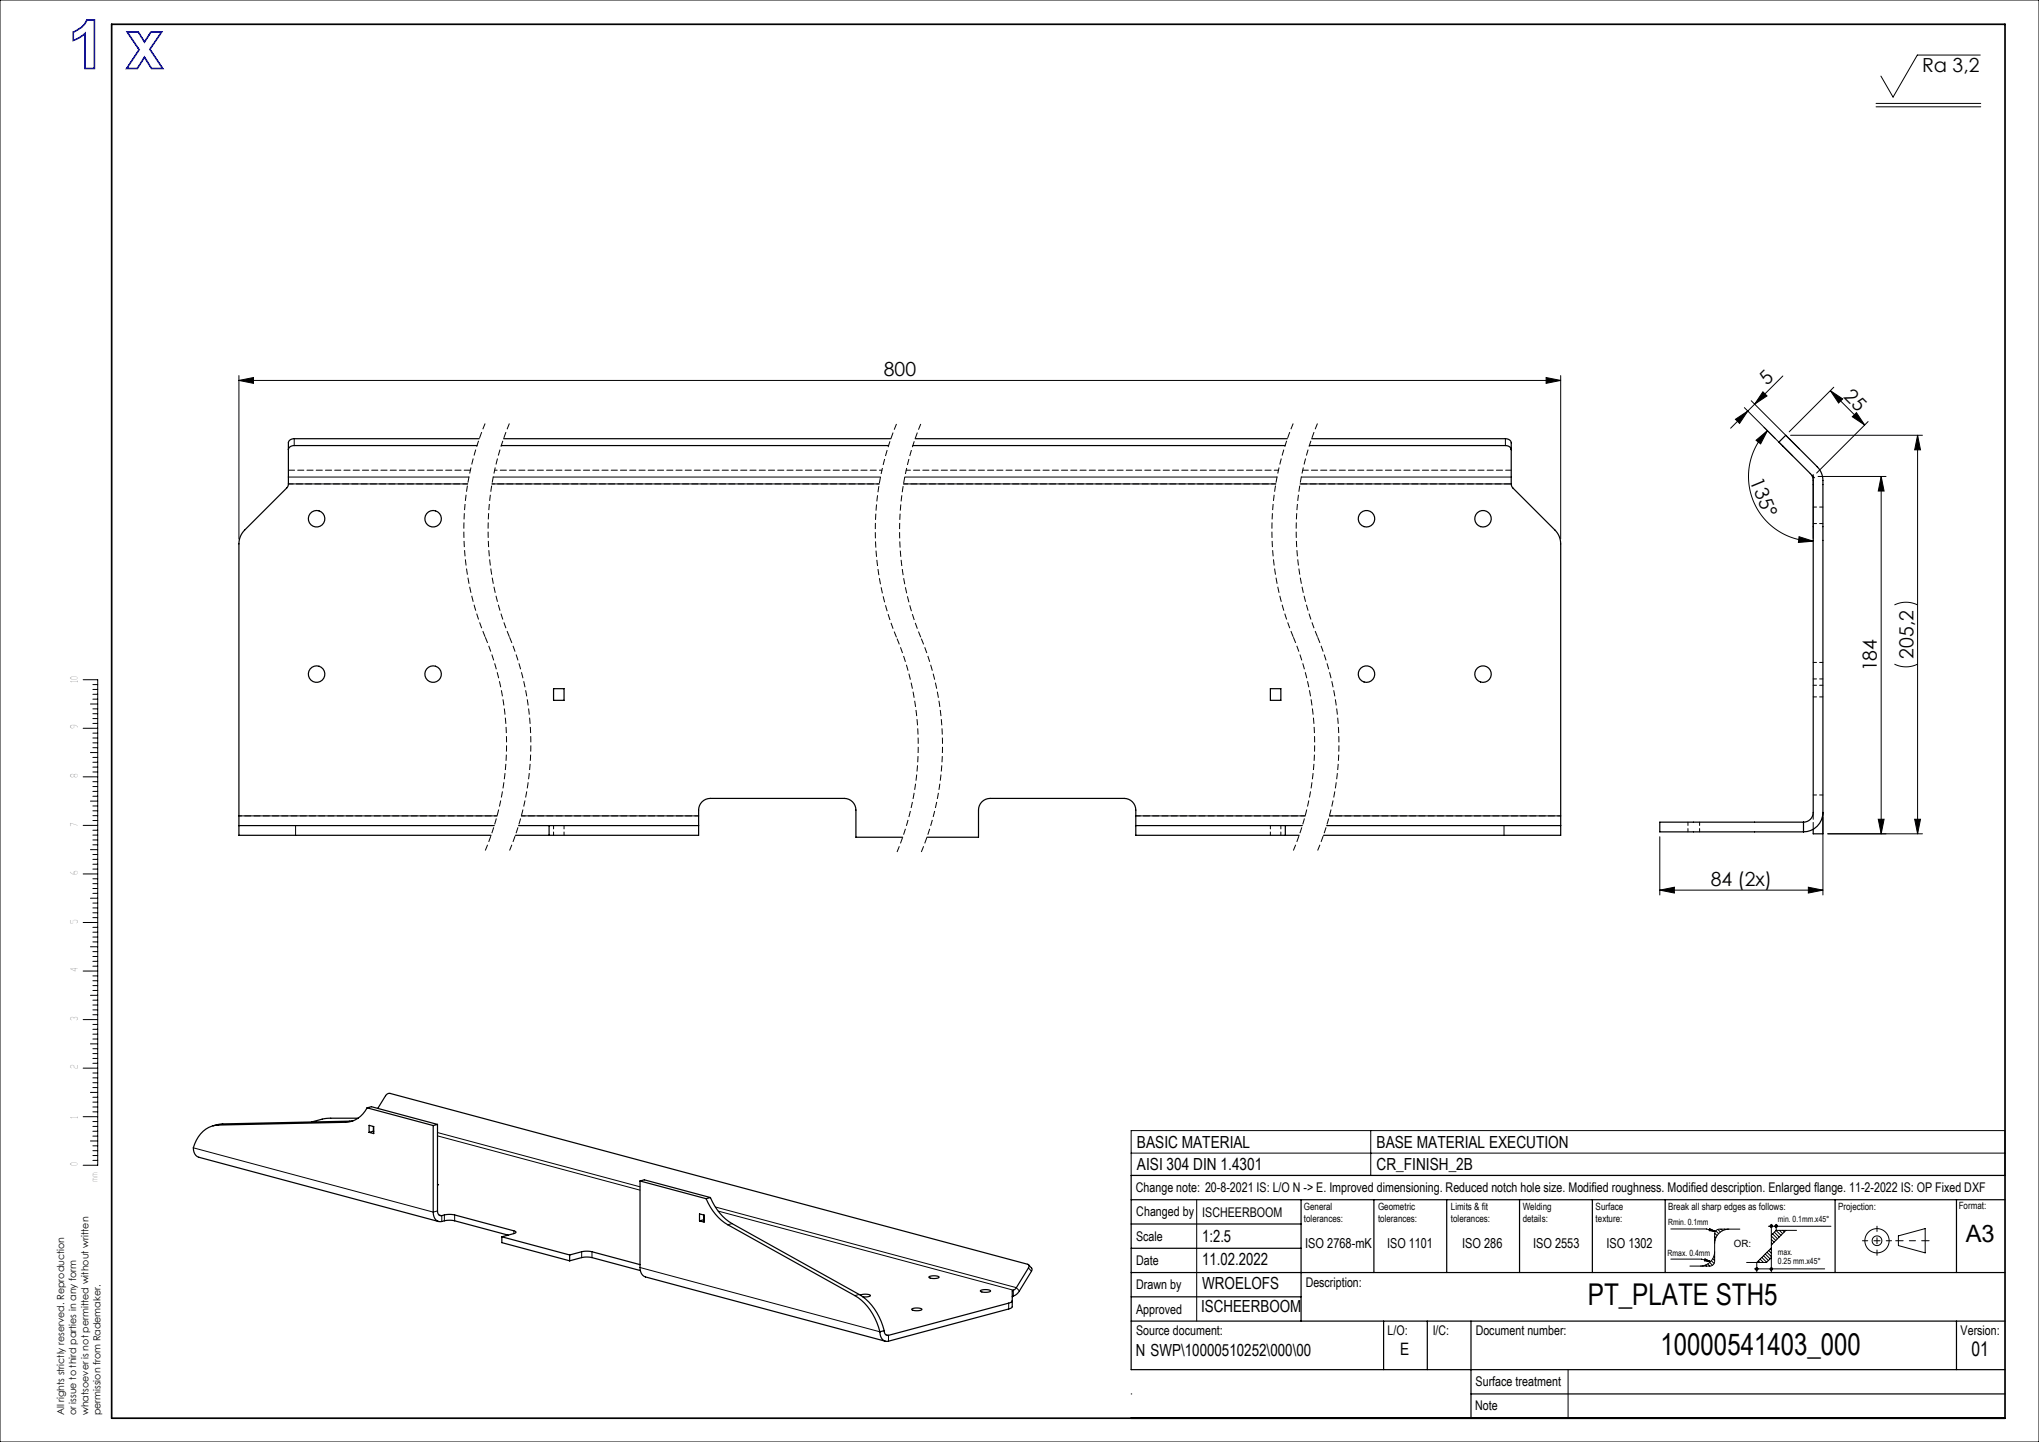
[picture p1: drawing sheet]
<svg xmlns="http://www.w3.org/2000/svg" width="420mm" height="297mm" viewBox="0 0 420 297" stroke-linecap="round" stroke-linejoin="round" font-family="sans-serif">
<g fill="none" stroke="#000" stroke-width=".21">
<path d="M0 0h420v297h-420zM407.9 11.3h-13l-5 8.7-2.5-4.3M386.4 21.3h21.6M386.4 22h21.6M49.2 78.4l3-.6v1.2zM49.2 77.4v33.6M49.2 78.4h272.3M318.5 77.8l3 .6-3 .6zM321.5 77.4v33.6M367.2 77.4l-10.7 10.8M377.7 79.8l-9.2 9.1M59.4 98.3h37.2"/>
<path d="M59.4 99.7h36.9M60.6 90.4v1.4M101.3 99.7h79.8M101.6 98.3h79.8M186.1 99.7h76.7M186.4 98.3h76.6M267.8 99.7h43.5M268 98.3h43.3M310.1 90.4v1.4M357.5 86.4l2.5-1.7-1.7 2.5zM359.3 84l9.9 9.9M360.7 82.5l10 10"/>
<path d="M361.7 90.7l2.4-2-1.4 2.7zM363.1 80.7l.9 .8-2.6 1.7zM364.1 88.7a13.3 13.3 0 0 0-2.9 14.5 13.3 13.3 0 0 0 12.3 8.3M368.8 89.7h27.2M373.2 97.8l.6 .6M373.5 97.7v13.2M374.5 98.1h14M377 80.5l2.6 1.7-.9 .8zM377 80.5l7.1 7M381.5 85.8l.9-.8 1.7 2.5zM384.8 86.8l-10.6 10.6M387.5 98.1v73.6"/>
<path d="M387.5 98.1l.6 3h-1.2zM395 89.7l.6 3h-1.2zM395 89.7v82M370.6 110.5l2.9 1-3.1 .2zM17.1 140h3v100h-3M390.2 136.8a5.3 5.3 0 0 0 4.8 0M390.2 124.6a5.3 5.3 0 0 1 4.8 0M17.1 160h3M17.1 150h3M18.6 155h1.5M18.6 145h1.5M19.1 154h1"/>
<path d="M19.1 153h1M19.1 152h1M19.1 151h1M19.1 156h1M19.1 157h1M19.1 158h1M19.1 159h1M19.1 144h1M19.1 143h1M19.1 142h1M19.1 141h1M19.1 146h1"/>
<path d="M19.1 147h1M19.1 148h1M19.1 149h1M17.1 170h3M18.6 175h1.5M18.6 165h1.5M19.1 174h1M19.1 173h1M19.1 172h1M19.1 171h1M19.1 176h1M19.1 177h1"/>
<path d="M19.1 178h1M19.1 179h1M19.1 164h1M19.1 163h1M19.1 162h1M19.1 161h1M19.1 166h1M19.1 167h1M19.1 168h1M19.1 169h1M49.2 168h53.2M60.9 170v2"/>
<path d="M107.4 168h36.5M234 168h34.8M273.8 168h47.7M309.8 170v2M341.9 172.3v12M375.5 168.3v16M386.9 168.7h1.2l-.6 3zM394.4 168.7h1.2l-.6 3zM396 171.7h-19.5M17.1 190h3M17.1 180h3M18.6 195h1.5"/>
<path d="M18.6 185h1.5M19.1 194h1M19.1 193h1M19.1 192h1M19.1 191h1M19.1 196h1M19.1 197h1M19.1 198h1M19.1 199h1M19.1 184h1M19.1 183h1M19.1 182h1"/>
<path d="M19.1 181h1M19.1 186h1M19.1 187h1M19.1 188h1M19.1 189h1M341.9 183.3l3-.6v1.2zM341.9 183.3h33.6M372.5 182.7l3 .6-3 .6zM17.1 210h3M17.1 200h3M18.6 215h1.5M18.6 205h1.5"/>
<path d="M19.1 214h1M19.1 213h1M19.1 212h1M19.1 211h1M19.1 216h1M19.1 217h1M19.1 218h1M19.1 219h1M19.1 204h1M19.1 203h1M19.1 202h1M19.1 201h1"/>
<path d="M19.1 206h1M19.1 207h1M19.1 208h1M19.1 209h1M17.1 230h3M17.1 220h3M18.6 235h1.5M18.6 225h1.5M19.1 234h1M19.1 233h1M19.1 232h1M19.1 231h1"/>
<path d="M19.1 236h1M19.1 237h1M19.1 238h1M19.1 239h1M19.1 224h1M19.1 223h1M19.1 222h1M19.1 221h1M19.1 226h1M19.1 227h1M19.1 228h1M19.1 229h1"/>
<path d="M39.8 236.4l49.4 13.2 .9-.2M45.9 231.5l-.9 .2M72 230.9l-.8 .3M90.1 233.9l41.7 11.2M90.1 233.3l41.7 11.1M233 232.9h180v9.2h-180zM233 237.5h180M282.4 232.9v9.2M90.4 250.2l.6 .2v1.2M91.5 250.2v1.2M93.7 250.2v1.2M105.8 253.5v.6"/>
<path d="M119.8 257.8v1.2M121.9 257.8v1.2M147.3 248.6l62.1 16.6 .6 .7M147.9 249.4l60.8 16.3v1.2M150.8 252l-.9 .3M246.5 247.1v25M344.2 253.1h7.3l1.8 .5M344.2 259.3h6.3l1.8 .5M351.2 259.3l1.1 .5-1.2-.1zM351.8 259.7l-.6-.1 .1-.2 1 .4M352.2 253.1l1.1 .5-1.2-.1zM352.5 259.7l.6 .5"/>
<path d="M352.7 253.5l-.5-.1v-.2l1.1 .4M352.8 259.2l.4 .4M353 258.7l.2 .2M353.2 258.2h.1M353.2 257.8a3 3 0 0 1-3 3M353.2 255.4l.1 .1M353.2 254.7l.2 .2M353.2 255.4h.1M353.2 254l.5 .5M353.4 253.5l.6 .6M353.8 253.2l.6 .6M354.5 253.2l.3 .3"/>
<path d="M355.2 253.2l.1 .1M355.9 253.2h.1M356.2 253.2a3 3 0 0 0-3 3M358.4 253.2h-4.2a1 1 0 0 0-1 1v5.6a1 1 0 0 1-1 1M362.2 259.7l.3 .3M362.6 259.3l.6 .7M362.9 259l1 1M363.3 258.6l1 1M363.6 258.3l1 1M364 257.9l.9 .9M364.3 252.6h12.8M364.3 257.6l.6 .5"/>
<path d="M364.7 257.2l.2 .2M364.8 252.3l-.2 .2M364.9 252.2v9.8M364.9 259l-1 1h-4.1M364.9 257l-3 3v2M364.9 254.6l.9 .9M364.9 255.3l.5 .6M364.9 256l.2 .2M365 252.3l-.4 .3M365 252.4l-.3 .3M365.1 252.4l-.3 .4M365.1 252.6l-.2 .2"/>
<path d="M365.1 254.1l1 1M365.5 253.8l1 1M365.8 252.3l-.2 .2M365.8 253.4l1 1M365.9 253.4h4.2M365.9 253.4l-1 1M365.9 252.2v1.2M366 252.3l-.4 .3M366 252.3l-.3 .4M366.1 252.4l-.3 .4M366.1 252.6l-.2 .2M366.5 253.4l.7 .7"/>
<path d="M367.2 253.4l.3 .3M367.9 253.4l-3 3M391 254.5l5.6-1.5v5l-5.6-1.5zM131.8 261.1l49.4 13.2M177 266.6l-.9 .3M182.4 274.9l.6 .1v1.2M207.8 268.4v1.2M211.8 261.1l.7 .7M348.1 260.8h4.1M350.7 260.7l.1 .1M351.3 260.6l.2 .2M351.8 260.3l.4 .5"/>
<path d="M352.2 260l.5 .6M361.4 261.3h14.4M361.7 261.2h.1M361.9 261.1l-.3 .3M362 261.2l-.3 .3M362.1 261.2l-.4 .4M362.1 261.4l-.3 .2M364.9 261.1l-.3 .3M365 261.2l-.3 .3M365.1 261.2l-.4 .4M365.1 261.3l-.3 .3M233 287.1h.1"/>
<path d="M323 282.1v10"/>
<circle cx="364.9" cy="252.5" r=".25"/>
<circle cx="365.9" cy="252.5" r=".25"/>
<circle cx="386.6" cy="255.5" r="2.5"/>
<circle cx="386.6" cy="255.5" r="1"/>
<circle cx="361.9" cy="261.4" r=".25"/>
<circle cx="364.9" cy="261.4" r=".25"/>
</g>
<path d="M383.6 255.5h6M386.6 258.5v-6" fill="none" stroke="#000" stroke-width=".21" stroke-dasharray="15.2 1.3 1.3 1.3" stroke-dashoffset="14.1"/>
<path d="M390.5 255.5h6.9" fill="none" stroke="#000" stroke-width=".21" stroke-dasharray="15.2 1.3 1.3 1.3" stroke-dashoffset="13.7"/>
<g fill="none" stroke="#000" stroke-width=".25">
<path d="M98.3 91.8h-37.7a1.07 1.07 0 0 0-1.2 .8M98.7 90.4h-38.1a1.07 1.07 0 0 0-1.2 .8v7.1a2.99 2.99 0 0 1-.3 2.2l-8.7 8.7a4 4 0 0 0-1.2 2.8v58M103.3 91.8h79.7M103.7 90.4h79.8M188 91.8h76.7M188.5 90.4h76.7M269.7 91.8h40.4a1.07 1.07 0 0 1 1.2 .8M270.2 90.4h39.9a1.07 1.07 0 0 1 1.2 .8v7.1a2.99 2.99 0 0 0 .3 2.2l8.7 8.7a4 4 0 0 1 1.2 2.8v58M114 141.8h2.2v2.4h-2.2zM261.7 141.8h2.1v2.4h-2.1zM49.2 170v2h52M49.2 170h52.6"/>
<path d="M106.2 172h6.9M106.8 170h6.3M113.1 170h30.8M113.1 170v2M143.9 170v-2a2.89 2.89 0 0 1 1.5-3.4l.9-.2h27.6a2.4 2.4 0 0 1 2.4 2.4v5.6h9.6M143.9 170v2h-30.8M234 170v-2a2.89 2.89 0 0 0-1.5-3.4l-.9-.2h-27.6a2.4 2.4 0 0 0-2.4 2.4v5.6h-10.7M234 170v2h30.8M234 170h30.8M264.8 172h2.8M264.8 170h3.5M264.8 170v2"/>
<path d="M273.3 170h48.2M321.5 170v2h-48.9M371.5 169.3a2 2 0 0 0 2-2v-67.5a3.1 3.1 0 0 0-.6-2.2l-6.5-6.5 1.4-1.4 6.5 6.4a5 5 0 0 1 1.2 3.7v71.9h-2v-.9M371.5 169.3h-29.6v2h29.6M371.5 169.3v2M375.5 167.3a4 4 0 0 1-4 4M72.7 230.9l-26.8 .6-2 .4M73.8 230.3h-6.4l-3.2 .8M75.6 228.2a5.2 5.2 0 0 1-4.4 3l-26.2 .5a5.6 5.6 0 0 0-5.1 5.2 1.63 1.63 0 0 0 1 1.5l49.5 13.2M75.6 228.2l13.6 3.6M75.6 228.2l.9-.3 13.6 3.7M76 231.8l1 .2v1.5l-1-.3z"/>
<path d="M76.9 233l-.9 .2M76.9 233h.1M76.9 232v1M77.8 228.3l1.7-2.7 .5-.4h.3l131.4 35.2a.46 .46 0 0 1 .1 .7l-2.5 4.2-.8 .6v3.2l-.3 .3-25.2 6.8a1.6 1.6 0 0 1-1.8-1.9M89.2 231.8v17.8a1.66 1.66 0 0 0 .7 1.8 1.66 1.66 0 0 0 1.9 0h1.9l11 3M90.1 231.6v17.8a.8 .8 0 0 0 .9 1l1.3-.3 1.4 .1 12.1 3.3 .5 .3-.5 .3-2.4 .6M90.1 231.6l-.9 .2M90.1 243.9l.2 .1-.2 .1M103.4 254.7l13.9 3.8M103.4 254.7v1.2l13.9 3.8M117.3 258.5l2.7-.7 1.4-.1 10.4 2.8M117.3 259.7l2.7-.7 1.4-.1 10.5 2.8"/>
<path d="M117.3 258.5v1.2M131.8 243.2l.1 18.3a1.63 1.63 0 0 0 1.1 1.5l49.4 13.2M131.8 243.2l13.6 3.7M131.8 243.2l.9-.2 13.6 3.7M144.1 250l.9 .3v1.4l-.9-.2zM145 251.2l-.9 .3M145 251.2h.1M145 250.3v.9M145.4 246.9a11 11 0 0 0 4.5 5.4l26.2 14.6a11.9 11.9 0 0 1 5.1 7.4M146.3 246.7a11 11 0 0 0 4.5 5.3l26.2 14.6a11.9 11.9 0 0 1 5.1 7.5M146.3 246.7l-.9 .2M233 257.1h35"/>
<path d="M233 252.1h35M233 247.1h180M268 247.1v25M283 247.1v15M298 247.1v15M313 247.1v15M328 247.1v15M343 247.1v15M378 247.1v15M403 247.1v15M413 242.1h-180v40h180M177.2 266.8a2.38 2.38 0 0 1 2.1 0 1.98 1.98 0 0 1-1.6 .3"/>
<path d="M182.1 274.1l-.9 .2M187.8 269.6a2.26 2.26 0 0 1 2.1 .1 1.98 1.98 0 0 1-2.1-.1zM191.3 263a2.25 2.25 0 0 1 2.1 0 1.98 1.98 0 0 1-2.1 0zM201.9 265.9a2.26 2.26 0 0 1 2.2 0 1.98 1.98 0 0 1-2.2 0zM208.5 267.9l-.2 .3-.5 .2-24.8 6.6a.8 .8 0 0 1-.9-.9M211.9 260.5l.6 .8v.4l-2.7 4.4-.6 .6-.7 .4M233 267.1h35M233 272.1h180M233 262.1h180M285 272.1v10M294 272.1v10M303 272.1v20"/>
<path d="M403 272.1v10M303 287.1h110"/>
<circle cx="65.2" cy="106.8" r="1.7"/>
<circle cx="89.2" cy="106.8" r="1.7"/>
<circle cx="281.5" cy="106.8" r="1.7"/>
<circle cx="305.5" cy="106.8" r="1.7"/>
<circle cx="65.2" cy="138.8" r="1.7"/>
<circle cx="89.2" cy="138.8" r="1.7"/>
<circle cx="281.5" cy="138.8" r="1.7"/>
<circle cx="305.5" cy="138.8" r="1.7"/>
</g>
<path d="M23 5h390v287.1h-390z" fill="none" stroke="#000" stroke-width=".35"/>
<path d="M99.9 87.2a57.2 57.2 0 0 0 0 44M104.9 87.2a57.2 57.2 0 0 0 0 44M266.4 87.2a57.2 57.2 0 0 0 0 44M271.4 87.2a57.2 57.2 0 0 0 0 44M99.9 131.2a57.2 57.2 0 0 1 0 44M104.9 131.2a57.2 57.2 0 0 1 0 44M266.4 131.2a57.2 57.2 0 0 1 0 44M271.4 131.2a57.2 57.2 0 0 1 0 44" fill="none" stroke="#000" stroke-width=".21" stroke-dasharray="1.3 .6" stroke-linecap="butt"/>
<path d="M184.7 87.2a57.5 57.5 0 0 0 0 44.2M189.7 87.2a57.5 57.5 0 0 0 0 44.2M184.7 131.4a57.5 57.5 0 0 1 0 44.2M189.7 131.4a57.5 57.5 0 0 1 0 44.2" fill="none" stroke="#000" stroke-width=".21" stroke-dasharray="1.3 .6" stroke-dashoffset="-.2" stroke-linecap="butt"/>
<g fill="#000">
<path d="M49.2 78.4l3-.6v1.2zM318.5 77.8l3 .6-3 .6z"/>
<path d="M357.5 86.4l2.5-1.7-1.7 2.5zM363.1 80.7l.9 .8-2.6 1.7z"/>
<path d="M361.7 90.7l2.4-2-1.4 2.7zM370.6 110.5l2.9 1-3.1 .2z"/>
<path d="M381.5 85.8l.9-.8 1.7 2.5zM377 80.5l2.6 1.7-.9 .8z"/>
<path d="M387.5 98.1l.6 3h-1.2zM386.9 168.7h1.2l-.6 3z"/>
<path d="M394.4 168.7h1.2l-.6 3zM395 89.7l.6 3h-1.2z"/>
<path d="M341.9 183.3l3-.6v1.2zM372.5 182.7l3 .6-3 .6z"/>
</g>
<g fill="none" stroke="#000" stroke-width=".21" stroke-dasharray="1.3 .6" stroke-dashoffset=".6">
<path d="M373.5 107.8h2M375.5 104.4h-2M373.5 139.8h2M375.5 136.4h-2M373.5 141.1h2M373.5 143.5h2M114 170v2M116.2 170v2M261.7 170v2M263.8 170v2M321.5 168h-47.7M347.7 169.3v2"/>
<path d="M350.1 169.3v2M375.5 163.7h-2"/>
</g>
<path d="M373.5 167.3v3.5" fill="none" stroke="#000" stroke-width=".21" stroke-dasharray="1.3 .6" stroke-dashoffset="-.1"/>
<path d="M311.3 96.8h-43" fill="none" stroke="#000" stroke-width=".21" stroke-dasharray="1.3 .6" stroke-dashoffset=".1"/>
<path d="M311.3 99.7h-43.5" fill="none" stroke="#000" stroke-width=".21" stroke-dasharray="1.3 .6" stroke-dashoffset="-.2"/>
<path d="M96.3 99.7h-36.9M268.8 168h-34.8" fill="none" stroke="#000" stroke-width=".21" stroke-dasharray="1.3 .6" stroke-dashoffset=".3"/>
<path d="M262.8 99.7h-76.7M263.3 96.8h-76.6" fill="none" stroke="#000" stroke-width=".21" stroke-dasharray="1.3 .6" stroke-dashoffset=".4"/>
<path d="M143.9 168h-36.5" fill="none" stroke="#000" stroke-width=".21" stroke-dasharray="1.3 .6" stroke-dashoffset=".5"/>
<path d="M181.1 99.7h-79.8M181.7 96.8h-79.8" fill="none" stroke="#000" stroke-width=".21" stroke-dasharray="1.3 .6" stroke-dashoffset=".8"/>
<path d="M102.4 168h-53.2" fill="none" stroke="#000" stroke-width=".21" stroke-dasharray="1.3 .6" stroke-dashoffset=".7"/>
<path d="M96.9 96.8h-37.5" fill="none" stroke="#000" stroke-width=".21" stroke-dasharray="1.3 .6"/>
<text font-size="14.1" fill="#00f" x="14.1" y="14.1">1 x</text>
<g font-size="6.2">
<text x="327.1" y="268.8">PT_PLATE STH5</text>
<text x="342" y="279">10000541403_000</text>
</g>
<text font-size="4.9" x="404.9" y="255.8">A3</text>
<text font-size="4.1" x="406.1" y="279.3">01</text>
<g font-size="4">
<text x="395.9" y="14.9">Ra 3,2</text>
<text x="182.1" y="77.5">800</text>
<text x="364" y="79.4" transform="rotate(-45 364 79.4)">5</text>
<text x="379.6" y="81.8" transform="rotate(45 379.6 81.8)">25</text>
<text x="360.4" y="99.1" transform="rotate(67 360.4 99.1)">135°</text>
<text x="394.1" y="135.7" transform="rotate(-90 394.1 135.7)">205,2</text>
<text x="386.6" y="138.3" transform="rotate(-90 386.6 138.3)">184</text>
<text x="352.4" y="182.5">84 (2x)</text>
</g>
<text font-size="3.5" x="288.4" y="279.1">E</text>
<g font-size="3.4">
<text x="234.2" y="236.4">BASIC MATERIAL</text>
<text x="283.6" y="236.4">BASE MATERIAL EXECUTION</text>
<text x="234.2" y="241">AISI 304 DIN 1.4301</text>
<text x="283.6" y="241">CR_FINISH_2B</text>
<text x="247.6" y="255.8">1:2.5</text>
<text x="247.6" y="260.5">11.02.2022</text>
<text x="247.6" y="265.5">WROELOFS</text>
<text x="247.4" y="270.2">ISCHEERBOOM</text>
<text x="234" y="279.3">N SWP\10000510252\000\00</text>
</g>
<g font-size="2.8">
<text x="268.9" y="257">ISO 2768-mK</text>
<text x="285.8" y="257">ISO 1101</text>
<text x="301.2" y="257">ISO 286</text>
<text x="315.8" y="257">ISO 2553</text>
<text x="330.9" y="257">ISO 1302</text>
</g>
<g font-size="2.7">
<text x="234" y="245.4">Change note: 20-8-2021 IS: L/O N -&gt; E. Improved dimensioning. Reduced notch hole size. Modified roughness. Modified description. Enlarged flange. 11-2-2022 IS: OP Fixed DXF</text>
<text x="234.1" y="250.4">Changed by</text>
<text x="247.6" y="250.7">ISCHEERBOOM</text>
<text x="234" y="255.5">Scale</text>
<text x="234" y="260.5">Date</text>
<text x="234" y="265.5">Drawn by</text>
<text x="269" y="265">Description:</text>
<text x="234" y="270.6">Approved</text>
<text x="234" y="275.1">Source document:</text>
<text x="285.8" y="275.1">L/O:</text>
<text x="295.1" y="275.1">I/C:</text>
<text x="304" y="275.1">Document number:</text>
<text x="403.9" y="275.1">Version:</text>
<text x="303.9" y="285.5">Surface treatment</text>
<text x="303.9" y="290.5">Note</text>
</g>
<g font-size="2.1">
<text x="16" y="140.8" transform="rotate(-90 16 140.8)">10</text>
<text x="16" y="150.2" transform="rotate(-90 16 150.2)">9</text>
<text x="16" y="160.2" transform="rotate(-90 16 160.2)">8</text>
<text x="16" y="170.2" transform="rotate(-90 16 170.2)">7</text>
<text x="16" y="180.2" transform="rotate(-90 16 180.2)">6</text>
<text x="16" y="190.2" transform="rotate(-90 16 190.2)">5</text>
<text x="16" y="200.2" transform="rotate(-90 16 200.2)">4</text>
<text x="16" y="210.2" transform="rotate(-90 16 210.2)">3</text>
<text x="16" y="220.2" transform="rotate(-90 16 220.2)">2</text>
<text x="16" y="230.5" transform="rotate(-90 16 230.5)">1</text>
<text x="16" y="240.2" transform="rotate(-90 16 240.2)">0</text>
<text x="20.1" y="243.5" transform="rotate(-90 20.1 243.5)">mm</text>
<text x="268.6" y="249.2">General</text>
<text x="268.6" y="251.7">tolerances:</text>
<text x="283.9" y="249.2">Geometric</text>
<text x="283.9" y="251.7">tolerances:</text>
<text x="298.9" y="249.2">Limits &amp; fit</text>
<text x="298.9" y="251.7">tolerances:</text>
<text x="313.7" y="249.2">Welding</text>
<text x="313.7" y="251.7">details:</text>
<text x="328.7" y="249.2">Surface</text>
<text x="328.7" y="251.7">texture:</text>
<text x="343.6" y="249.2">Break all sharp edges as follows:</text>
<text x="378.6" y="249.2">Projection:</text>
<text x="403.5" y="249.1">Format:</text>
<text x="357.2" y="256.9">OR:</text>
</g>
<g font-size="2">
<text x="13.2" y="291.5" transform="rotate(-90 13.2 291.5)">All rights strictly reserved. Reproduction</text>
<text x="15.7" y="291.5" transform="rotate(-90 15.7 291.5)">or issue to third parties in any form</text>
<text x="18.2" y="291.5" transform="rotate(-90 18.2 291.5)">whatsoever is not permitted without written</text>
<text x="20.7" y="291.5" transform="rotate(-90 20.7 291.5)">permission from Rademaker.</text>
</g>
<g font-size="1.8">
<text x="366.2" y="251.7">min. 0.1mm.x45°</text>
<text x="343.6" y="252.4">Rmin. 0.1mm</text>
<text x="343.5" y="258.7">Rmax. 0.4mm</text>
<text x="366.2" y="258.5">max.</text>
<text x="366.2" y="260.3">0.25 mm.x45°</text>
</g>
</svg>
